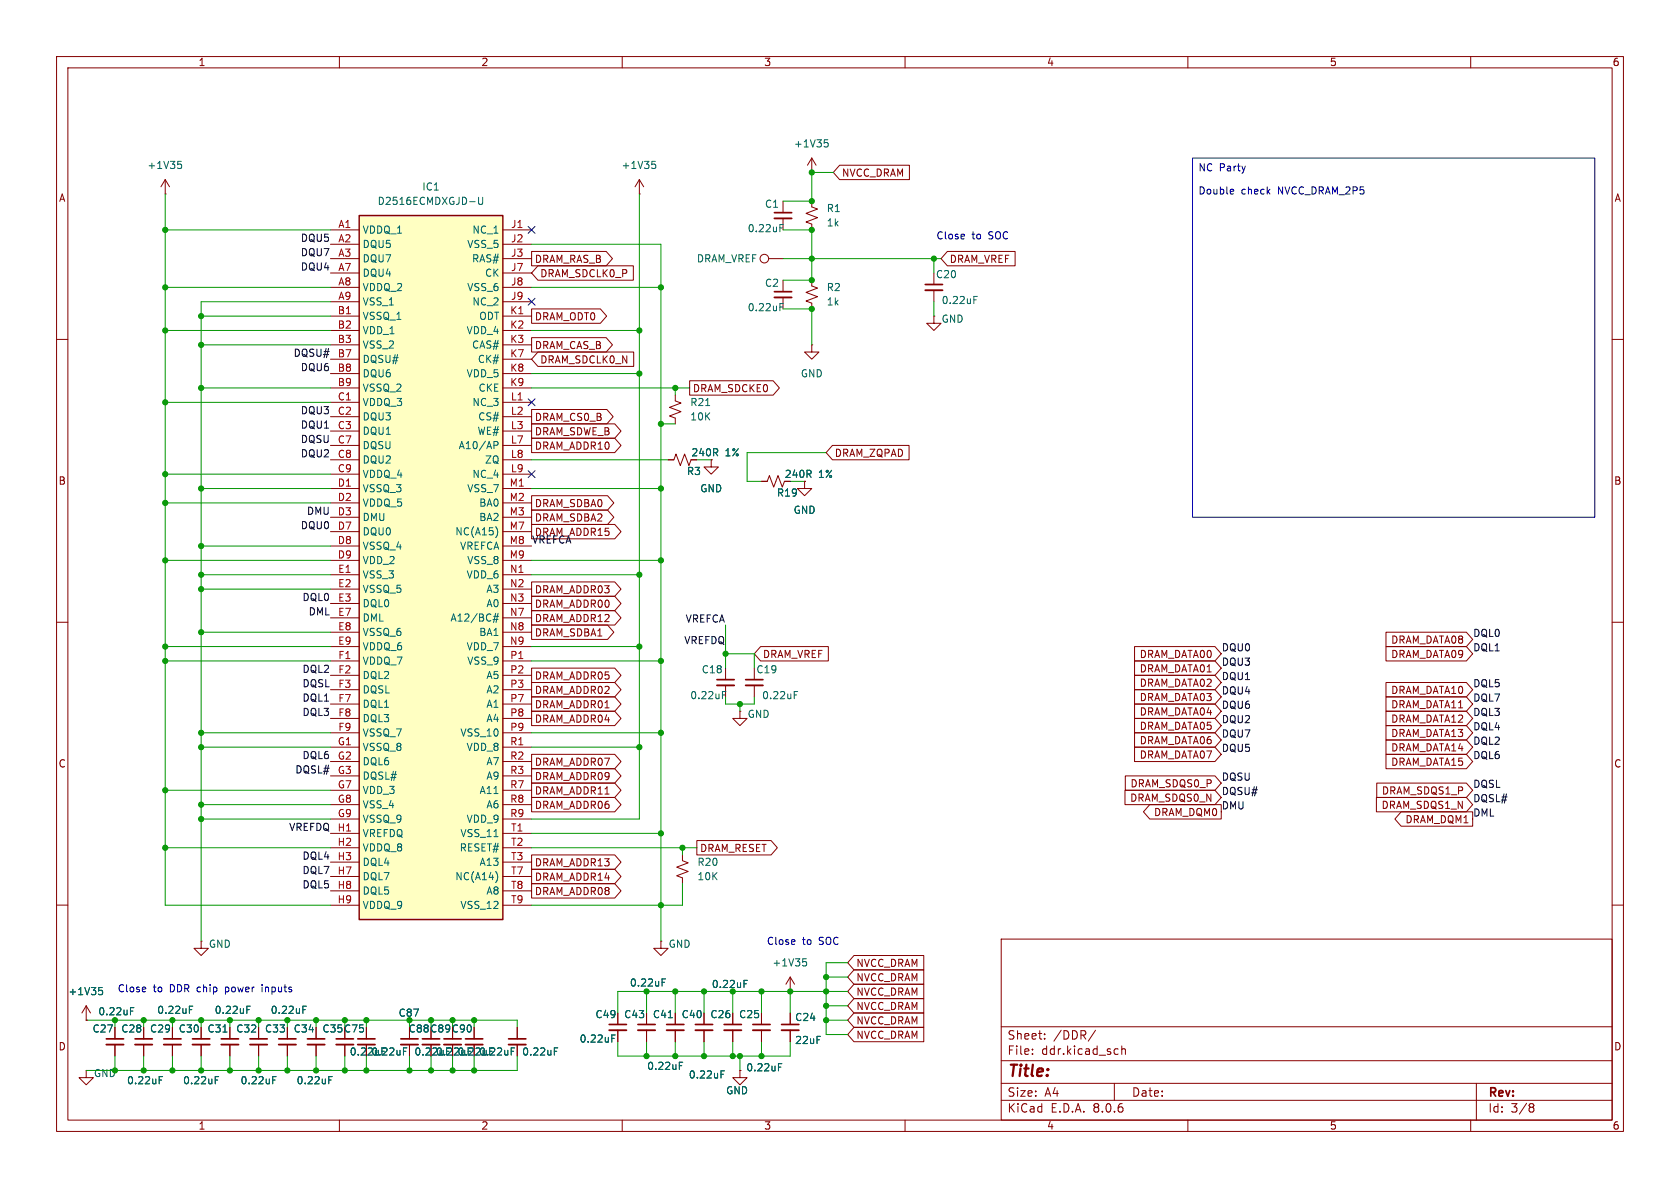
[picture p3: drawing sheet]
<svg xmlns="http://www.w3.org/2000/svg" width="297mm" height="210mm" viewBox="0 0 297 210" stroke-linecap="round" stroke-linejoin="round" font-family="sans-serif">
<g fill="none" stroke="#840000" stroke-width=".18">
<path d="M10 10h277v190h-277zM12 12h273v186h-273zM60 10v2M110 10v2M160 10v2M210 10v2M260 10v2M29.2 34.3h.1M29.2 31.8l-.8 1.2M29.2 31.8v2.5M29.2 31.8l.8 1.2M143.5 35.6v1l1 .4-2 .7 2 .8-2 .7 1 .4v1"/>
<path d="M10 60h2M143.5 49.5v1l1 .4-2 .8 2 .8-2 .7 1 .4v1M165.1 55.9v1.3h1.3l-1.3 1.2-1.3-1.2h1.3M165.1 55.9h.1M165.1 48.3v2M165.1 51.3v2M285 60h2M119.4 69.9v1l1 .3-2 .8 2 .8-2 .7 1 .4v1M125.7 81.3v1.3h1.3l-1.3 1.2-1.2-1.2h1.2M142.2 85.1v1.3h1.3l-1.3 1.2-1.2-1.2h1.2M10 110h2M128.3 118.1v2"/>
<path d="M133.3 118.1v2M285 110h2M128.3 121.2v2M130.8 125.7v1.3h1.3l-1.3 1.3-1.3-1.3h1.3M130.8 125.7h.1M133.3 121.2v2M10 160h2M285 160h2M15.2 177.8l-.7 1.3M15.2 177.8v2.5M15.2 177.8l.8 1.3M109.2 179.1v2"/>
<path d="M116.8 166.4v1.2h1.3l-1.3 1.3-1.2-1.3h1.2M116.8 166.4h.1M124.5 179.1v2M134.6 179.1v2M139.7 175.3h.1M139.7 172.7v2.6M139.7 179.1v2M139.7 172.7l-.8 1.3M139.7 172.7l.8 1.3M177 166h108v32h-108zM15.2 180.3h.1M15.2 189.2v1.3h1.3l-1.3 1.3-1.2-1.3h1.2"/>
<path d="M15.2 189.2h.1M20.3 181.6v2M20.3 184.7v2M25.4 181.6v2M25.4 184.7v2M30.5 181.6v2M30.5 184.7v2M35.6 181.6v2M35.6 184.7v2M40.6 181.6v2M40.6 184.7v2M60 198v2"/>
<path d="M76.2 181.6v2M76.2 184.7v2M91.4 181.6v2M91.4 184.7v2M109.2 182.1v2.1M110 198v2M124.5 182.1v2.1M130.8 189.2v1.3h1.3l-1.3 1.3-1.3-1.3h1.3M130.8 189.2h.1M134.6 182.1v2.1M139.7 182.1v2.1M160 198v2"/>
<path d="M177 194.5h108M177 191.5h108M177 187.5h108M177 181.5h108M182.5 186.3v.1M182.5 185.5v.1M184.7 183.6v.1M184.7 182.8v.1M193.7 182.1l-1.3 2M197 191.5v3M197.5 185.4l.2 .1M197.7 186.3l-.2 .1"/>
<path d="M198.3 184.9v1.5M198.3 185.5l.2-.1 .4 .1 .1 .9M210 198v2M260 198v2M261 191.5v6.5M270.6 195.1h.3l.3 .3-.3 .3M270.6 195.7h.3M270.9 195.7l.2 .2 .1 .4-.3 .3h-.3"/>
</g>
<g fill="none" stroke="#840000" stroke-width=".33">
<path d="M163.6 51.3h3M126.7 121.2h3.1M131.8 121.2h3.1M18.8 184.7h3M23.9 184.7h3M29 184.7h3M34 184.7h3.1M39.1 184.7h3.1M74.7 184.7h3M89.9 184.7h3.1M107.7 182.1h3M122.9 182.1h3.1"/>
<path d="M133.1 182.1h3M138.2 182.1h3"/>
</g>
<g fill="none" stroke="#840000" stroke-width=".3">
<path d="M163.6 50.3h3M126.7 120.1h3.1M131.8 120.1h3.1M18.8 183.6h3M23.9 183.6h3M29 183.6h3M34 183.6h3.1M39.1 183.6h3.1M74.7 183.6h3M89.9 183.6h3.1M107.7 181.1h3M122.9 181.1h3.1"/>
<path d="M133.1 181.1h3M138.2 181.1h3"/>
</g>
<g fill="none" stroke="#006464" stroke-width=".18">
<path d="M31.4 28.5h.7M31.6 29h.3l.2 .2v.5l-.5 .1M172.2 53h.4M172.2 52.4h.6M124.8 71.7h.7M127.7 122.9h.4M127.7 122.2h.6M140.4 122.9h.4M140.4 122.2h.6M17.5 174.6h.6M17.6 175.1h.3l.2 .2v.4l-.5 .1M23.1 178.7h.4"/>
<path d="M23.1 178.1h.6M33.5 178.5h.4M33.5 177.9h.6M43.6 178.5h.5M43.6 177.9h.6M141.9 169.5h.6M142.1 170h.3l.2 .2-.1 .4-.4 .2M28.1 190.9h.5M28.1 190.3h.7M38.1 190.9h.4M38.1 190.3h.6M39.4 182.4h.7"/>
<path d="M98 185.8h.4M98 185.2h.6M108.2 183.6h.4M108.2 183h.6M127.5 189.9h.4M127.5 189.3h.6M137.6 188.6h.4M137.6 188h.6"/>
</g>
<path d="M63.5 38.1h25.4v124.5h-25.4z" fill="#ffffc2"/>
<path d="M63.5 38.1h25.4v124.5h-25.4z" fill="none" stroke="#840000" stroke-width=".25"/>
<g fill="none" stroke="#840000" stroke-width=".18">
<path d="M113 34.3h.1M113 31.8l-.7 1.2M113 31.8v2.5M113 31.8l.8 1.2M138.4 35.6v2M138.4 38.6v2M143.5 30.5h.1M143.5 27.9l-.8 1.3M143.5 27.9v2.6M143.5 27.9l.8 1.3M148.4 29.2h12.4v2.6h-12.4l-1.1-1.3zM58.4 40.6h5.1"/>
<path d="M58.4 43.2h5.1M58.4 45.7h5.1M58.4 48.3h5.1M58.4 50.8h5.1M58.4 53.3h5.1M58.4 55.9h5.1M58.4 58.4h5.1M88.9 40.6h5.1M88.9 43.2h5.1M88.9 45.7h5.1M88.9 48.3h5.1M88.9 50.8h5.1"/>
<path d="M88.9 53.3h5.1M88.9 55.9h5.1M88.9 58.4h5.1M94 59.7h13.2l1.1 1.3-1.1 1.2h-13.2zM94 54.6h12.1l1.2 1.3-1.2 1.3h-12.1zM94 44.4h13.2l1.1 1.3-1.1 1.3h-13.2zM95.1 47h16.9v2.5h-16.9l-1.1-1.2zM135.9 45.7h2.5M138.4 49.5v2.1M138.4 52.6v2M167.5 44.4h12v2.6h-12l-1.1-1.3zM58.4 61h5.1"/>
<path d="M58.4 63.5h5.1M58.4 66h5.1M58.4 68.6h5.1M58.4 71.1h5.1M58.4 73.7h5.1M58.4 76.2h5.1M58.4 78.7h5.1M88.9 61h5.1M88.9 63.5h5.1M88.9 66h5.1M88.9 68.6h5.1M88.9 71.1h5.1"/>
<path d="M88.9 73.7h5.1M88.9 76.2h5.1M88.9 78.7h5.1M94 72.4h13.3l1.1 1.3-1.1 1.2h-13.3zM94 74.9h14.7l1.1 1.3-1.1 1.3h-14.7zM94 77.5h14.7l1.1 1.2-1.1 1.3h-14.7zM95.1 62.2h16.9v2.6h-16.9l-1.1-1.3zM121.9 67.3h14.8l1.1 1.3-1.1 1.3h-14.8zM143.5 61v1.2h1.3l-1.3 1.3-1.3-1.3h1.3M143.5 61h.1M147.2 78.7h13.5v2.6h-13.5l-1.2-1.3zM58.4 81.3h5.1"/>
<path d="M58.4 83.8h5.1M58.4 86.4h5.1M58.4 88.9h5.1M58.4 91.4h5.1M58.4 94h5.1M58.4 96.5h5.1M58.4 99.1h5.1M88.9 81.3h5.1M88.9 83.8h5.1M88.9 86.4h5.1M88.9 88.9h5.1M88.9 91.4h5.1"/>
<path d="M88.9 94h5.1M88.9 96.5h5.1M88.9 99.1h5.1M94 90.2h13.4l1.1 1.2-1.1 1.3h-13.4zM94 87.6h13.4l1.1 1.3-1.1 1.3h-13.4zM94 92.7h14.7l1.1 1.3-1.1 1.3h-14.7zM118.1 81.3h1l.4-1 .8 2 .7-2 .8 2 .4-1M134.6 85.1h1l.4-1 .8 2 .7-2 .8 2 .4-1M58.4 101.6h5.1M58.4 104.1h5.1M58.4 106.7h5.1M58.4 109.2h5.1"/>
<path d="M58.4 111.8h5.1M58.4 114.3h5.1M58.4 116.8h5.1M58.4 119.4h5.1M88.9 101.6h5.1M88.9 104.1h5.1M88.9 106.7h5.1M88.9 109.2h5.1M88.9 111.8h5.1M88.9 114.3h5.1M88.9 116.8h5.1M88.9 119.4h5.1"/>
<path d="M94 105.4h14.7l1.1 1.3-1.1 1.3h-14.7zM94 102.9h14.7l1.1 1.2-1.1 1.3h-14.7zM94 107.9h14.7l1.1 1.3-1.1 1.3h-14.7zM94 110.5h13.4l1.1 1.3-1.1 1.2h-13.4zM94 118.1h14.7l1.1 1.3-1.1 1.3h-14.7zM134.5 114.3h11.9v2.5h-11.9l-1.2-1.2zM200.6 114.3h14.2l1.1 1.3-1.1 1.2h-14.2zM200.6 116.8h14.2l1.1 1.3-1.1 1.3h-14.2zM200.6 119.4h14.2l1.1 1.3-1.1 1.2h-14.2zM245 114.3h14.2l1.1 1.3-1.1 1.2h-14.2zM245 111.8h14.2l1.1 1.2-1.1 1.3h-14.2zM58.4 121.9h5.1"/>
<path d="M58.4 124.5h5.1M58.4 127h5.1M58.4 129.5h5.1M58.4 132.1h5.1M58.4 134.6h5.1M58.4 137.2h5.1M58.4 139.7h5.1M88.9 121.9h5.1M88.9 124.5h5.1M88.9 127h5.1M88.9 129.5h5.1M88.9 132.1h5.1"/>
<path d="M88.9 134.6h5.1M88.9 137.2h5.1M88.9 139.7h5.1M94 138.4h14.7l1.1 1.3-1.1 1.3h-14.7zM94 135.9h14.7l1.1 1.3-1.1 1.2h-14.7zM94 123.2h14.7l1.1 1.3-1.1 1.2h-14.7zM94 120.6h14.7l1.1 1.3-1.1 1.3h-14.7zM94 125.7h14.7l1.1 1.3-1.1 1.3h-14.7zM94 133.3h14.7l1.1 1.3-1.1 1.3h-14.7zM198.9 139.7h15.9l1.1 1.3-1.1 1.2h-15.9zM198.9 137.2h15.9l1.1 1.2-1.1 1.3h-15.9zM200.6 127h14.2l1.1 1.3-1.1 1.2h-14.2z"/>
<path d="M200.6 129.5h14.2l1.1 1.3-1.1 1.3h-14.2zM200.6 132.1h14.2l1.1 1.3-1.1 1.2h-14.2zM200.6 124.5h14.2l1.1 1.2-1.1 1.3h-14.2zM200.6 121.9h14.2l1.1 1.3-1.1 1.3h-14.2zM243.4 138.4h15.8l1.1 1.3-1.1 1.3h-15.8zM245 123.2h14.2l1.1 1.3-1.1 1.2h-14.2zM245 120.6h14.2l1.1 1.3-1.1 1.3h-14.2zM245 133.3h14.2l1.1 1.3-1.1 1.3h-14.2zM245 128.3h14.2l1.1 1.2-1.1 1.3h-14.2zM245 130.8h14.2l1.1 1.3-1.1 1.3h-14.2zM245 125.7h14.2l1.1 1.3-1.1 1.3h-14.2zM58.4 142.2h5.1"/>
<path d="M58.4 144.8h5.1M58.4 147.3h5.1M58.4 149.9h5.1M58.4 152.4h5.1M58.4 154.9h5.1M58.4 157.5h5.1M88.9 142.2h5.1M88.9 144.8h5.1M88.9 147.3h5.1M88.9 149.9h5.1M88.9 152.4h5.1M88.9 154.9h5.1"/>
<path d="M88.9 157.5h5.1M94 151.1h14.7l1.1 1.3-1.1 1.3h-14.7zM94 156.2h14.7l1.1 1.3-1.1 1.3h-14.7zM94 141h14.7l1.1 1.2-1.1 1.3h-14.7zM94 153.7h14.7l1.1 1.2-1.1 1.3h-14.7zM120.6 151.1v1l1.1 .4-2.1 .8 2.1 .8-2.1 .7 1 .4v1M123.2 148.6h13.1l1.1 1.3-1.1 1.2h-13.1zM203.3 142.2h12.6v2.6h-12.6l-1.2-1.3zM243.3 141h15.9l1.1 1.2-1.1 1.3h-15.9zM247.7 143.5h12.6v2.6h-12.6l-1.1-1.3zM35.6 166.4v1.2h1.2l-1.2 1.3-1.3-1.3h1.3M35.6 166.4h.1"/>
<path d="M58.4 160h5.1M88.9 160h5.1M109.2 179.1v2M114.3 179.1v2M119.4 179.1v2M124.5 179.1v2M129.5 179.1v2M134.6 179.1v2M139.7 179.1v2M151 171.4h12.3v2.6h-12.3l-1.1-1.3zM151 168.9h12.3v2.6h-12.3l-1.1-1.3zM151 176.5h12.3v2.6h-12.3l-1.1-1.3z"/>
<path d="M151 179.1h12.3v2.5h-12.3l-1.1-1.3zM151 174h12.3v2.5h-12.3l-1.1-1.2zM15.2 180.3h.1M20.3 181.6v2M20.3 184.7v2M25.4 181.6v2M25.4 184.7v2M30.5 181.6v2M30.5 184.7v2M35.6 181.6v2M35.6 184.7v2M40.6 181.6v2"/>
<path d="M40.6 184.7v2M45.7 181.6v2M45.7 184.7v2M50.8 181.6v2M50.8 184.7v2M55.9 181.6v2M55.9 184.7v2M61 181.6v2M61 184.7v2M64.8 181.6v2M64.8 184.7v2M72.4 181.6v2"/>
<path d="M72.4 184.7v2M76.2 181.6v2M76.2 184.7v2M80 181.6v2M80 184.7v2M83.8 181.6v2M83.8 184.7v2M91.4 181.6v2M91.4 184.7v2M109.2 182.1v2.1M114.3 182.1v2.1M119.4 182.1v2.1"/>
<path d="M124.5 182.1v2.1M129.5 182.1v2.1M130.8 189.2h.1M134.6 182.1v2.1M139.7 182.1v2.1M151 181.6h12.3v2.6h-12.3l-1.1-1.3z"/>
<circle cx="135.1" cy="45.7" r=".76"/>
</g>
<g fill="none" stroke="#006464" stroke-width=".18">
<path d="M84.6 34.9v1l.2 .2h.4l.1-.2v-1M115.3 28.5h.6M115.4 29h.3l.2 .2v.5l-.5 .1M137.9 39.7h.6M145.7 24.7h.7M145.9 25.2h.3l.2 .2v.5l-.5 .1M137.9 40.3h.4M137.9 54.3h.4M137.9 53.7h.6M87.3 78h.5l.2 .3-.1 .4h-.6M87.7 93.2a1.49 1.49 0 0 1 0 1.8M87.1 109.5h.9"/>
<path d="M87.3 109h.9M87.6 108.4l-.3 1.6M88 108.4l-.3 1.6M87.7 154.1a1.49 1.49 0 0 1 0 1.8M17.5 174.6h.6M17.6 175.1h.3l.2 .2v.4l-.5 .1M23.1 178.7h.4M23.1 178.1h.6M33.5 178.5h.4M33.5 177.9h.6M43.6 178.5h.5M43.6 177.9h.6"/>
<path d="M53.5 178.5h.5M53.5 177.9h.7M117 173.7h.5M117 173h.7M118.1 179.9h.8M131.5 173.9h.4M131.5 173.3h.6M28.1 190.9h.5M28.1 190.3h.7M38.1 190.9h.4M38.1 190.3h.6M39.4 182.4h.7"/>
<path d="M48.2 190.9h.4M48.2 190.3h.6M58.1 190.9h.4M58.1 190.3h.6M71.3 185.8h.5M71.3 185.2h.6M90.4 185.8h.4M90.4 185.2h.6M98 185.8h.4M98 185.2h.6M108.2 183.6h.4M108.2 183h.6"/>
<path d="M120.1 188.4h.4M120.1 187.8h.6M127.5 189.9h.4M127.5 189.3h.6M137.6 188.6h.4M137.6 188h.6"/>
</g>
<g fill="none" stroke="#840000" stroke-width=".33">
<path d="M136.9 38.6h3.1M136.9 52.6h3.1M44.2 184.7h3M49.3 184.7h3M54.4 184.7h3M59.4 184.7h3.1M63.2 184.7h3.1M70.9 184.7h3M78.5 184.7h3M82.3 184.7h3M112.8 182.1h3M117.9 182.1h3"/>
<path d="M128 182.1h3.1"/>
</g>
<g fill="none" stroke="#840000" stroke-width=".3">
<path d="M136.9 37.6h3.1M136.9 51.6h3.1M44.2 183.6h3M49.3 183.6h3M54.4 183.6h3M59.4 183.6h3.1M63.2 183.6h3.1M70.9 183.6h3M78.5 183.6h3M82.3 183.6h3M112.8 181.1h3M117.9 181.1h3"/>
<path d="M128 181.1h3.1"/>
</g>
<path d="M210.8 27.9h71.1v63.5h-71.1zM217.9 33.5l.2 .3-.6 .1M218 34.2l-.1 .1M46.3 174.1v.1M46.3 174.5v.8" fill="none" stroke="#0000c2" stroke-width=".18"/>
<g fill="none" stroke="#009600" stroke-width=".18">
<path d="M29.2 34.3v125.7h29.2M113 34.3v110.5h-19M147.3 30.5h-3.8v5.1h-5.1M29.2 58.4h29.2M29.2 40.6h29.2M29.2 50.8h29.2M35.6 55.9h22.8M58.4 53.3h-22.8v113.1M94 58.4h19M94 50.8h22.8M94 43.2h22.8v123.2M138.4 40.6h5.1v8.9h-5.1"/>
<path d="M138.4 54.6h5.1v6.4M138.4 45.7h28M165.1 45.7v2.6M165.1 53.3v2.6M29.2 71.1h29.2M35.6 61h22.8M35.6 68.6h22.8M94 68.6h27.9M94 66h19M116.8 74.9h2.6M119.4 68.6v1.3M29.2 99.1h29.2"/>
<path d="M29.2 83.8h29.2M29.2 88.9h29.2M35.6 86.4h22.8M35.6 96.5h22.8M94 99.1h22.8M94 81.3h24.1M94 86.4h22.8M146 80h-13.9v5.1h2.5M29.2 114.3h29.2M29.2 116.8h29.2M35.6 111.8h22.8M35.6 101.6h22.8"/>
<path d="M35.6 104.1h22.8M94 114.3h19M94 116.8h22.8M94 101.6h19M128.3 110.5v7.6M128.3 115.6h5v2.5M29.2 139.7h29.2M35.6 129.5h22.8M35.6 132.1h22.8M94 129.5h22.8M94 132.1h19M128.3 123.2v1.3h5v-1.3"/>
<path d="M130.8 124.5v1.2M29.2 149.9h29.2M35.6 144.8h22.8M35.6 142.2h22.8M94 149.9h29.2M94 147.3h22.8M120.6 149.9v1.2M120.6 156.2v3.8h-26.6M114.3 175.3v3.8M119.4 175.3v3.8M124.5 175.3v3.8M129.5 175.3v3.8"/>
<path d="M134.6 175.3v3.8M139.7 175.3v3.8M146 172.7h3.9M146 177.8h3.9M149.9 170.2h-3.9v12.7h3.9M149.9 175.3h-40.7v3.8M15.2 180.3h76.2v1.3M20.3 180.3v1.3M20.3 186.7v2.5M25.4 180.3v1.3M25.4 186.7v2.5M30.5 180.3v1.3"/>
<path d="M30.5 186.7v2.5M35.6 180.3v1.3M35.6 186.7v2.5M40.6 180.3v1.3M40.6 186.7v2.5M45.7 180.3v1.3M45.7 186.7v2.5M50.8 180.3v1.3M50.8 186.7v2.5M55.9 180.3v1.3M55.9 186.7v2.5M61 180.3v1.3"/>
<path d="M61 186.7v2.5M64.8 180.3v1.3M64.8 186.7v2.5M72.4 180.3v1.3M72.4 186.7v2.5M76.2 180.3v1.3M76.2 186.7v2.5M80 180.3v1.3M80 186.7v2.5M83.8 180.3v1.3M83.8 186.7v2.5M91.4 186.7v2.5h-76.2"/>
<path d="M109.2 184.2v2.5h30.5v-2.5M114.3 184.2v2.5M119.4 184.2v2.5M124.5 184.2v2.5M129.5 184.2v2.5M130.8 186.7v2.5M134.6 184.2v2.5M146 180.3h3.9"/>
</g>
<path d="M93.4 52.7l1.2 1.2M93.4 40l1.2 1.2M94.6 52.7l-1.2 1.2M94.6 40l-1.2 1.2M93.4 70.5l1.2 1.2M94.6 70.5l-1.2 1.2M93.4 83.2l1.2 1.2M94.6 83.2l-1.2 1.2" fill="none" stroke="#000084" stroke-width=".18"/>
<g fill="#009600" stroke="#009600" stroke-width=".18">
<circle cx="29.2" cy="88.9" r=".46"/>
<circle cx="29.2" cy="99.1" r=".46"/>
<circle cx="29.2" cy="83.8" r=".46"/>
<circle cx="113" cy="66" r=".46"/>
<circle cx="35.6" cy="96.5" r=".46"/>
<circle cx="35.6" cy="86.4" r=".46"/>
<circle cx="116.8" cy="86.4" r=".46"/>
<circle cx="116.8" cy="50.8" r=".46"/>
<circle cx="113" cy="58.4" r=".46"/>
<circle cx="119.4" cy="68.6" r=".46"/>
<circle cx="143.5" cy="54.6" r=".46"/>
<circle cx="116.8" cy="116.8" r=".46"/>
<circle cx="113" cy="132.1" r=".46"/>
<circle cx="116.8" cy="129.5" r=".46"/>
<circle cx="130.8" cy="124.5" r=".46"/>
<circle cx="146" cy="175.3" r=".46"/>
<circle cx="134.6" cy="175.3" r=".46"/>
<circle cx="139.7" cy="175.3" r=".46"/>
<circle cx="146" cy="177.8" r=".46"/>
<circle cx="146" cy="172.7" r=".46"/>
<circle cx="120.6" cy="149.9" r=".46"/>
<circle cx="116.8" cy="147.3" r=".46"/>
<circle cx="146" cy="180.3" r=".46"/>
<circle cx="143.5" cy="35.6" r=".46"/>
<circle cx="143.5" cy="40.6" r=".46"/>
<circle cx="165.1" cy="45.7" r=".46"/>
<circle cx="143.5" cy="49.5" r=".46"/>
<circle cx="143.5" cy="45.7" r=".46"/>
<circle cx="143.5" cy="30.5" r=".46"/>
<circle cx="29.2" cy="50.8" r=".46"/>
<circle cx="29.2" cy="40.6" r=".46"/>
<circle cx="35.6" cy="68.6" r=".46"/>
<circle cx="29.2" cy="71.1" r=".46"/>
<circle cx="29.2" cy="58.4" r=".46"/>
<circle cx="35.6" cy="55.9" r=".46"/>
<circle cx="35.6" cy="61" r=".46"/>
<circle cx="128.3" cy="115.6" r=".46"/>
<circle cx="113" cy="114.3" r=".46"/>
<circle cx="116.8" cy="74.9" r=".46"/>
<circle cx="116.8" cy="99.1" r=".46"/>
<circle cx="113" cy="101.6" r=".46"/>
<circle cx="29.2" cy="114.3" r=".46"/>
<circle cx="29.2" cy="116.8" r=".46"/>
<circle cx="35.6" cy="111.8" r=".46"/>
<circle cx="35.6" cy="101.6" r=".46"/>
<circle cx="35.6" cy="104.1" r=".46"/>
<circle cx="35.6" cy="132.1" r=".46"/>
<circle cx="35.6" cy="129.5" r=".46"/>
<circle cx="129.5" cy="175.3" r=".46"/>
<circle cx="124.5" cy="175.3" r=".46"/>
<circle cx="124.5" cy="186.7" r=".46"/>
<circle cx="119.4" cy="186.7" r=".46"/>
<circle cx="134.6" cy="186.7" r=".46"/>
<circle cx="129.5" cy="186.7" r=".46"/>
<circle cx="130.8" cy="186.7" r=".46"/>
<circle cx="35.6" cy="189.2" r=".46"/>
<circle cx="30.5" cy="189.2" r=".46"/>
<circle cx="45.7" cy="189.2" r=".46"/>
<circle cx="50.8" cy="189.2" r=".46"/>
<circle cx="25.4" cy="189.2" r=".46"/>
<circle cx="35.6" cy="180.3" r=".46"/>
<circle cx="20.3" cy="180.3" r=".46"/>
<circle cx="40.6" cy="189.2" r=".46"/>
<circle cx="72.4" cy="189.2" r=".46"/>
<circle cx="76.2" cy="189.2" r=".46"/>
<circle cx="80" cy="180.3" r=".46"/>
<circle cx="114.3" cy="175.3" r=".46"/>
<circle cx="83.8" cy="189.2" r=".46"/>
<circle cx="76.2" cy="180.3" r=".46"/>
<circle cx="72.4" cy="180.3" r=".46"/>
<circle cx="80" cy="189.2" r=".46"/>
<circle cx="83.8" cy="180.3" r=".46"/>
<circle cx="116.8" cy="160" r=".46"/>
<circle cx="119.4" cy="175.3" r=".46"/>
<circle cx="55.9" cy="189.2" r=".46"/>
<circle cx="61" cy="189.2" r=".46"/>
<circle cx="64.8" cy="180.3" r=".46"/>
<circle cx="45.7" cy="180.3" r=".46"/>
<circle cx="40.6" cy="180.3" r=".46"/>
<circle cx="61" cy="180.3" r=".46"/>
<circle cx="55.9" cy="180.3" r=".46"/>
<circle cx="64.8" cy="189.2" r=".46"/>
<circle cx="30.5" cy="180.3" r=".46"/>
<circle cx="25.4" cy="180.3" r=".46"/>
<circle cx="50.8" cy="180.3" r=".46"/>
<circle cx="35.6" cy="144.8" r=".46"/>
<circle cx="35.6" cy="142.2" r=".46"/>
<circle cx="29.2" cy="139.7" r=".46"/>
<circle cx="29.2" cy="149.9" r=".46"/>
<circle cx="114.3" cy="186.7" r=".46"/>
</g>
<text font-size="2.8" fill="#840000" x="178" y="190.9">Title:</text>
<g font-size="2.1" fill="#840000">
<text x="178" y="184">Sheet:</text>
<text x="186.2" y="184">/DDR/</text>
<text x="178" y="186.7">File:</text>
<text x="184.1" y="186.7">ddr.kicad_sch</text>
<text x="178" y="196.9">KiCad</text>
<text x="178" y="194.1">Size:</text>
<text x="184.7" y="194.1">A4</text>
<text x="185.7" y="196.9">E.D.A.</text>
<text x="193.3" y="196.9">8.0.6</text>
<text x="200" y="194.1">Date:</text>
<text x="263" y="194.3">Rev:</text>
<text x="263" y="196.9">Id:</text>
<text x="267.1" y="196.9">3/8</text>
</g>
<g font-size="1.8" fill="#840000">
<text x="35" y="11.9">1</text>
<text x="85" y="11.9">2</text>
<text x="135" y="11.9">3</text>
<text x="185" y="11.9">4</text>
<text x="235" y="11.9">5</text>
<text x="285" y="11.9">6</text>
<text x="10.3" y="35.9">A</text>
<text x="148.7" y="31.4">NVCC_DRAM</text>
<text x="285.3" y="35.9">A</text>
<text x="94.5" y="46.7">DRAM_RAS_B</text>
<text x="167.8" y="46.7">DRAM_VREF</text>
<text x="95.4" y="49.2">DRAM_SDCLK0_P</text>
<text x="94.5" y="56.8">DRAM_ODT0</text>
<text x="94.5" y="61.9">DRAM_CAS_B</text>
<text x="95.4" y="64.5">DRAM_SDCLK0_N</text>
<text x="122.4" y="69.5">DRAM_SDCKE0</text>
<text x="94.5" y="74.6">DRAM_CS0_B</text>
<text x="94.5" y="77.2">DRAM_SDWE_B</text>
<text x="94.5" y="79.7">DRAM_ADDR10</text>
<text x="122.1" y="80.9">240R</text>
<text x="147.5" y="81">DRAM_ZQPAD</text>
<text x="10.3" y="85.9">B</text>
<text x="94.5" y="89.9">DRAM_SDBA0</text>
<text x="138.6" y="84.7">240R</text>
<text x="285.3" y="85.9">B</text>
<text x="94.5" y="92.4">DRAM_SDBA2</text>
<text x="94.5" y="94.9">DRAM_ADDR15</text>
<text x="94.5" y="107.6">DRAM_ADDR00</text>
<text x="94.5" y="105.1">DRAM_ADDR03</text>
<text x="94.5" y="110.2">DRAM_ADDR12</text>
<text x="94.5" y="112.7">DRAM_SDBA1</text>
<text x="245.8" y="114">DRAM_DATA08</text>
<text x="134.8" y="116.5">DRAM_VREF</text>
<text x="201.4" y="116.5">DRAM_DATA00</text>
<text x="201.4" y="119.1">DRAM_DATA01</text>
<text x="245.8" y="116.5">DRAM_DATA09</text>
<text x="94.5" y="125.4">DRAM_ADDR01</text>
<text x="94.5" y="122.9">DRAM_ADDR02</text>
<text x="94.5" y="120.3">DRAM_ADDR05</text>
<text x="201.4" y="121.6">DRAM_DATA02</text>
<text x="201.4" y="124.1">DRAM_DATA03</text>
<text x="245.8" y="125.4">DRAM_DATA11</text>
<text x="245.8" y="122.9">DRAM_DATA10</text>
<text x="94.5" y="128">DRAM_ADDR04</text>
<text x="201.4" y="129.2">DRAM_DATA05</text>
<text x="201.4" y="131.8">DRAM_DATA06</text>
<text x="201.4" y="126.7">DRAM_DATA04</text>
<text x="245.8" y="130.5">DRAM_DATA13</text>
<text x="245.8" y="128">DRAM_DATA12</text>
<text x="10.3" y="135.9">C</text>
<text x="94.5" y="135.6">DRAM_ADDR07</text>
<text x="201.4" y="134.3">DRAM_DATA07</text>
<text x="245.8" y="135.6">DRAM_DATA15</text>
<text x="245.8" y="133">DRAM_DATA14</text>
<text x="285.3" y="135.9">C</text>
<text x="94.5" y="143.2">DRAM_ADDR06</text>
<text x="94.5" y="140.7">DRAM_ADDR11</text>
<text x="94.5" y="138.1">DRAM_ADDR09</text>
<text x="199.7" y="141.9">DRAM_SDQS0_N</text>
<text x="199.8" y="139.4">DRAM_SDQS0_P</text>
<text x="244.1" y="143.2">DRAM_SDQS1_N</text>
<text x="244.2" y="140.7">DRAM_SDQS1_P</text>
<text x="203.9" y="144.5">DRAM_DQM0</text>
<text x="248.4" y="145.7">DRAM_DQM1</text>
<text x="94.5" y="153.4">DRAM_ADDR13</text>
<text x="94.5" y="155.9">DRAM_ADDR14</text>
<text x="123.7" y="150.8">DRAM_RESET</text>
<text x="94.5" y="158.4">DRAM_ADDR08</text>
<text x="151.3" y="173.7">NVCC_DRAM</text>
<text x="151.3" y="171.1">NVCC_DRAM</text>
<text x="151.3" y="178.8">NVCC_DRAM</text>
<text x="151.3" y="176.2">NVCC_DRAM</text>
<text x="10.3" y="185.9">D</text>
<text x="151.3" y="183.8">NVCC_DRAM</text>
<text x="151.3" y="181.3">NVCC_DRAM</text>
<text x="285.3" y="185.9">D</text>
<text x="35" y="199.9">1</text>
<text x="85" y="199.9">2</text>
<text x="135" y="199.9">3</text>
<text x="185" y="199.9">4</text>
<text x="235" y="199.9">5</text>
<text x="285" y="199.9">6</text>
</g>
<g font-size="1.8" fill="#006464">
<text x="140.3" y="26.3">+1V35</text>
<text x="26" y="30.1">+1V35</text>
<text x="74.6" y="33.9">IC1</text>
<text x="109.8" y="30.1">+1V35</text>
<text x="64" y="41.5">VDDQ_1</text>
<text x="66.7" y="36.4">D2516ECMDXGJD-U</text>
<text x="83.4" y="41.5">NC_1</text>
<text x="132.1" y="41.2">0.22uF</text>
<text x="135.1" y="36.9">C1</text>
<text x="146.1" y="37.7">R1</text>
<text x="146.1" y="40.2">1k</text>
<text x="64" y="44">DQU5</text>
<text x="64" y="46.6">DQU7</text>
<text x="82.5" y="44">VSS_5</text>
<text x="83.4" y="46.6">RAS#</text>
<text x="123.1" y="46.6">DRAM_VREF</text>
<text x="64" y="49.1">DQU4</text>
<text x="64" y="51.7">VDDQ_2</text>
<text x="82.5" y="51.7">VSS_6</text>
<text x="85.6" y="49.1">CK</text>
<text x="135.1" y="50.9">C2</text>
<text x="146.1" y="51.7">R2</text>
<text x="165.4" y="49.4">C20</text>
<text x="166.4" y="53.9">0.22uF</text>
<text x="64" y="54.2">VSS_1</text>
<text x="64" y="56.7">VSSQ_1</text>
<text x="64" y="59.3">VDD_1</text>
<text x="82.4" y="59.3">VDD_4</text>
<text x="83.4" y="54.2">NC_2</text>
<text x="84.6" y="56.7">ODT</text>
<text x="132.1" y="55.2">0.22uF</text>
<text x="146.1" y="54.2">1k</text>
<text x="166.4" y="57.3">GND</text>
<text x="64" y="61.8">VSS_2</text>
<text x="64" y="64.4">DQSU#</text>
<text x="83.4" y="61.8">CAS#</text>
<text x="84.4" y="64.4">CK#</text>
<text x="64" y="66.9">DQU6</text>
<text x="64" y="69.4">VSSQ_2</text>
<text x="64" y="72">VDDQ_3</text>
<text x="82.4" y="66.9">VDD_5</text>
<text x="83.4" y="72">NC_3</text>
<text x="84.5" y="69.4">CKE</text>
<text x="121.9" y="72">R21</text>
<text x="141.5" y="66.9">GND</text>
<text x="64" y="74.5">DQU3</text>
<text x="64" y="77.1">DQU1</text>
<text x="84.3" y="77.1">WE#</text>
<text x="84.4" y="74.5">CS#</text>
<text x="121.9" y="74.5">10K</text>
<text x="64" y="79.6">DQSU</text>
<text x="64" y="82.1">DQU2</text>
<text x="81" y="79.6">A10/AP</text>
<text x="85.6" y="82.1">ZQ</text>
<text x="128.2" y="80.9">1%</text>
<text x="64" y="84.7">VDDQ_4</text>
<text x="64" y="87.2">VSSQ_3</text>
<text x="64" y="89.8">VDDQ_5</text>
<text x="82.5" y="87.2">VSS_7</text>
<text x="83.4" y="84.7">NC_4</text>
<text x="84.6" y="89.8">BA0</text>
<text x="121.3" y="84.2">R3</text>
<text x="123.7" y="87.2">GND</text>
<text x="137.2" y="88">R19</text>
<text x="144.7" y="84.7">1%</text>
<text x="64" y="92.3">DMU</text>
<text x="64" y="94.8">DQU0</text>
<text x="80.4" y="94.8">NC(A15)</text>
<text x="84.6" y="92.3">BA2</text>
<text x="140.2" y="91">GND</text>
<text x="64" y="97.4">VSSQ_4</text>
<text x="64" y="99.9">VDD_2</text>
<text x="81.2" y="97.4">VREFCA</text>
<text x="82.5" y="99.9">VSS_8</text>
<text x="64" y="102.5">VSS_3</text>
<text x="64" y="105">VSSQ_5</text>
<text x="64" y="107.5">DQL0</text>
<text x="82.4" y="102.5">VDD_6</text>
<text x="85.9" y="105">A3</text>
<text x="85.9" y="107.5">A0</text>
<text x="64" y="110.1">DML</text>
<text x="64" y="112.6">VSSQ_6</text>
<text x="79.5" y="110.1">A12/BC#</text>
<text x="84.6" y="112.6">BA1</text>
<text x="64" y="115.2">VDDQ_6</text>
<text x="64" y="117.7">VDDQ_7</text>
<text x="82.4" y="115.2">VDD_7</text>
<text x="82.5" y="117.7">VSS_9</text>
<text x="124" y="119.2">C18</text>
<text x="133.6" y="119.2">C19</text>
<text x="64" y="120.2">DQL2</text>
<text x="64" y="122.8">DQSL</text>
<text x="64" y="125.3">DQL1</text>
<text x="85.9" y="120.2">A5</text>
<text x="85.9" y="122.8">A2</text>
<text x="85.9" y="125.3">A1</text>
<text x="121.9" y="123.8">0.22uF</text>
<text x="134.6" y="123.8">0.22uF</text>
<text x="64" y="127.9">DQL3</text>
<text x="64" y="130.4">VSSQ_7</text>
<text x="81.3" y="130.4">VSS_10</text>
<text x="85.9" y="127.9">A4</text>
<text x="132.1" y="127.1">GND</text>
<text x="64" y="132.9">VSSQ_8</text>
<text x="64" y="135.5">DQL6</text>
<text x="82.4" y="132.9">VDD_8</text>
<text x="85.9" y="135.5">A7</text>
<text x="64" y="138">DQSL#</text>
<text x="64" y="140.6">VDD_3</text>
<text x="64" y="143.1">VSS_4</text>
<text x="84.7" y="140.6">A11</text>
<text x="85.9" y="138">A9</text>
<text x="85.9" y="143.1">A6</text>
<text x="64" y="145.6">VSSQ_9</text>
<text x="64" y="148.2">VREFDQ</text>
<text x="81.3" y="148.2">VSS_11</text>
<text x="82.4" y="145.6">VDD_9</text>
<text x="64" y="150.7">VDDQ_8</text>
<text x="64" y="153.3">DQL4</text>
<text x="64" y="155.8">DQL7</text>
<text x="80.4" y="155.8">NC(A14)</text>
<text x="81.2" y="150.7">RESET#</text>
<text x="84.7" y="153.3">A13</text>
<text x="123.2" y="153.3">R20</text>
<text x="123.2" y="155.8">10K</text>
<text x="64" y="158.3">DQL5</text>
<text x="64" y="160.9">VDDQ_9</text>
<text x="81.3" y="160.9">VSS_12</text>
<text x="85.9" y="158.3">A8</text>
<text x="36.8" y="167.7">GND</text>
<text x="118.1" y="167.7">GND</text>
<text x="136.5" y="171">+1V35</text>
<text x="12" y="176.1">+1V35</text>
<text x="17.3" y="179.7">0.22uF</text>
<text x="27.7" y="179.4">0.22uF</text>
<text x="37.9" y="179.4">0.22uF</text>
<text x="47.8" y="179.4">0.22uF</text>
<text x="70.4" y="179.9">C87</text>
<text x="111.3" y="174.6">0.22uF</text>
<text x="125.7" y="174.9">0.22uF</text>
<text x="16.3" y="182.7">C27</text>
<text x="21.3" y="182.7">C28</text>
<text x="26.4" y="182.7">C29</text>
<text x="31.5" y="182.7">C30</text>
<text x="36.6" y="182.7">C31</text>
<text x="41.7" y="182.7">C32</text>
<text x="46.7" y="182.7">C33</text>
<text x="51.8" y="182.7">C34</text>
<text x="56.9" y="182.7">C35 C75</text>
<text x="72.1" y="182.7">C88 C89 C90</text>
<text x="102.4" y="184.5">0.22uF</text>
<text x="105.2" y="180.2">C49</text>
<text x="110.2" y="180.2">C43</text>
<text x="115.3" y="180.2">C41</text>
<text x="120.4" y="180.2">C40</text>
<text x="125.5" y="180.2">C26</text>
<text x="130.6" y="180.2">C25</text>
<text x="140.5" y="180.7">C24</text>
<text x="140.5" y="184.8">22uF</text>
<text x="22.4" y="191.9">0.22uF</text>
<text x="32.3" y="191.9">0.22uF</text>
<text x="42.4" y="191.9">0.22uF</text>
<text x="52.3" y="191.9">0.22uF</text>
<text x="61.7" y="186.8">0.22uF</text>
<text x="65.5" y="186.8">0.22uF</text>
<text x="73.2" y="186.8">0.22uF</text>
<text x="77" y="186.8">0.22uF</text>
<text x="80.8" y="186.8">0.22uF</text>
<text x="84.6" y="186.8">0.22uF</text>
<text x="92.2" y="186.8">0.22uF</text>
<text x="114.3" y="189.3">0.22uF</text>
<text x="121.7" y="190.9">0.22uF</text>
<text x="131.8" y="189.6">0.22uF</text>
<text x="128.3" y="193.6">GND</text>
</g>
<g font-size="1.8" fill="#0000c2">
<text x="211.8" y="30.6">NC Party</text>
<text x="211.8" y="34.7">Double</text>
<text x="219.4" y="34.7">check</text>
<text x="226" y="34.7">NVCC_DRAM_2P5</text>
<text x="165.4" y="42.5">Close</text>
<text x="171.8" y="42.5">to</text>
<text x="174.9" y="42.5">SOC</text>
<text x="135.5" y="167.2">Close</text>
<text x="141.8" y="167.2">to</text>
<text x="144.9" y="167.2">SOC</text>
<text x="20.7" y="175.6">Close</text>
<text x="27.1" y="175.6">to</text>
<text x="30.1" y="175.6">DDR chip</text>
<text x="40.3" y="175.6">power</text>
<text x="46.9" y="175.6">inputs</text>
</g>
<g font-size="1.8" fill="#a90000">
<text x="59.7" y="40.4">A1</text>
<text x="90.2" y="40.4">J1</text>
<text x="59.7" y="42.9">A2</text>
<text x="59.7" y="45.5">A3</text>
<text x="90.2" y="42.9">J2</text>
<text x="90.2" y="45.5">J3</text>
<text x="59.7" y="48">A7</text>
<text x="59.7" y="50.5">A8</text>
<text x="59.7" y="53.1">A9</text>
<text x="90.2" y="48">J7</text>
<text x="90.2" y="50.5">J8</text>
<text x="90.2" y="53.1">J9</text>
<text x="59.6" y="55.6">B1</text>
<text x="59.6" y="58.2">B2</text>
<text x="90.1" y="55.6">K1</text>
<text x="90.1" y="58.2">K2</text>
<text x="59.6" y="60.7">B3</text>
<text x="59.6" y="63.2">B7</text>
<text x="59.6" y="65.8">B8</text>
<text x="90.1" y="60.7">K3</text>
<text x="90.1" y="63.2">K7</text>
<text x="90.1" y="65.8">K8</text>
<text x="59.6" y="68.3">B9</text>
<text x="59.6" y="70.9">C1</text>
<text x="90.1" y="68.3">K9</text>
<text x="90.2" y="70.9">L1</text>
<text x="59.6" y="73.4">C2</text>
<text x="59.6" y="75.9">C3</text>
<text x="90.2" y="73.4">L2</text>
<text x="90.2" y="75.9">L3</text>
<text x="59.6" y="78.5">C7</text>
<text x="59.6" y="81">C8</text>
<text x="59.6" y="83.6">C9</text>
<text x="90.2" y="78.5">L7</text>
<text x="90.2" y="81">L8</text>
<text x="90.2" y="83.6">L9</text>
<text x="59.6" y="86.1">D1</text>
<text x="59.6" y="88.6">D2</text>
<text x="90" y="86.1">M1</text>
<text x="90" y="88.6">M2</text>
<text x="59.6" y="91.2">D3</text>
<text x="59.6" y="93.7">D7</text>
<text x="90" y="91.2">M3</text>
<text x="90" y="93.7">M7</text>
<text x="59.6" y="96.3">D8</text>
<text x="59.6" y="98.8">D9</text>
<text x="59.7" y="101.3">E1</text>
<text x="90" y="96.3">M8</text>
<text x="90" y="98.8">M9</text>
<text x="90.1" y="101.3">N1</text>
<text x="59.7" y="103.9">E2</text>
<text x="59.7" y="106.4">E3</text>
<text x="90.1" y="103.9">N2</text>
<text x="90.1" y="106.4">N3</text>
<text x="59.7" y="109">E7</text>
<text x="59.7" y="111.5">E8</text>
<text x="90.1" y="109">N7</text>
<text x="90.1" y="111.5">N8</text>
<text x="59.7" y="114">E9</text>
<text x="59.7" y="116.6">F1</text>
<text x="59.7" y="119.1">F2</text>
<text x="90.1" y="114">N9</text>
<text x="90.1" y="116.6">P1</text>
<text x="90.1" y="119.1">P2</text>
<text x="59.7" y="121.7">F3</text>
<text x="59.7" y="124.2">F7</text>
<text x="90.1" y="121.7">P3</text>
<text x="90.1" y="124.2">P7</text>
<text x="59.6" y="131.8">G1</text>
<text x="59.7" y="126.7">F8</text>
<text x="59.7" y="129.3">F9</text>
<text x="90.1" y="126.7">P8</text>
<text x="90.1" y="129.3">P9</text>
<text x="90.1" y="131.8">R1</text>
<text x="59.6" y="134.4">G2</text>
<text x="59.6" y="136.9">G3</text>
<text x="90.1" y="134.4">R2</text>
<text x="90.1" y="136.9">R3</text>
<text x="59.6" y="139.4">G7</text>
<text x="59.6" y="142">G8</text>
<text x="90.1" y="139.4">R7</text>
<text x="90.1" y="142">R8</text>
<text x="59.6" y="149.6">H2</text>
<text x="59.6" y="144.5">G9</text>
<text x="90.1" y="144.5">R9</text>
<text x="90.2" y="147.1">T1</text>
<text x="90.2" y="149.6">T2</text>
<text x="59.6" y="152.1">H3</text>
<text x="59.6" y="154.7">H7</text>
<text x="90.2" y="152.1">T3</text>
<text x="90.2" y="154.7">T7</text>
<text x="59.6" y="157.2">H8</text>
<text x="59.6" y="159.8">H9</text>
<text x="90.2" y="157.2">T8</text>
<text x="90.2" y="159.8">T9</text>
</g>
<g font-size="1.8" fill="#0f0f0f">
<text x="53.1" y="47.9">DQU4</text>
<text x="53.1" y="45.4">DQU7</text>
<text x="53.1" y="42.8">DQU5</text>
<text x="51.8" y="63.2">DQSU#</text>
<text x="53.1" y="65.7">DQU6</text>
<text x="53.1" y="75.9">DQU1</text>
<text x="53.1" y="73.3">DQU3</text>
<text x="53.1" y="80.9">DQU2</text>
<text x="53.1" y="78.4">DQSU</text>
<text x="53.1" y="93.6">DQU0</text>
<text x="54.2" y="91.1">DMU</text>
<text x="94" y="96.2">VREFCA</text>
<text x="53.4" y="106.3">DQL0</text>
<text x="54.5" y="108.9">DML</text>
<text x="120.9" y="114">VREFDQ</text>
<text x="121.1" y="110.1">VREFCA</text>
<text x="260.3" y="112.7">DQL0</text>
<text x="53.4" y="119">DQL2</text>
<text x="215.9" y="115.2">DQU0</text>
<text x="215.9" y="117.8">DQU3</text>
<text x="260.3" y="115.2">DQL1</text>
<text x="53.4" y="124.1">DQL1</text>
<text x="53.4" y="121.6">DQSL</text>
<text x="215.9" y="125.4">DQU6</text>
<text x="215.9" y="122.8">DQU4</text>
<text x="215.9" y="120.3">DQU1</text>
<text x="260.3" y="124.1">DQL7</text>
<text x="260.3" y="121.6">DQL5</text>
<text x="53.4" y="126.7">DQL3</text>
<text x="215.9" y="127.9">DQU2</text>
<text x="215.9" y="130.5">DQU7</text>
<text x="260.3" y="131.7">DQL2</text>
<text x="260.3" y="129.2">DQL4</text>
<text x="260.3" y="126.7">DQL3</text>
<text x="52.1" y="136.8">DQSL#</text>
<text x="53.4" y="134.3">DQL6</text>
<text x="215.9" y="133">DQU5</text>
<text x="260.3" y="134.3">DQL6</text>
<text x="215.9" y="140.6">DQSU#</text>
<text x="215.9" y="138.1">DQSU</text>
<text x="215.9" y="143.2">DMU</text>
<text x="260.3" y="139.4">DQSL</text>
<text x="260.3" y="141.9">DQSL#</text>
<text x="51" y="147">VREFDQ H1</text>
<text x="260.3" y="144.4">DML</text>
<text x="53.4" y="154.6">DQL7</text>
<text x="53.4" y="152.1">DQL4</text>
<text x="53.4" y="157.1">DQL5</text>
</g>
<text font-size="1.8" fill="#009600" x="16.5" y="190.6">GND</text>
</svg>
